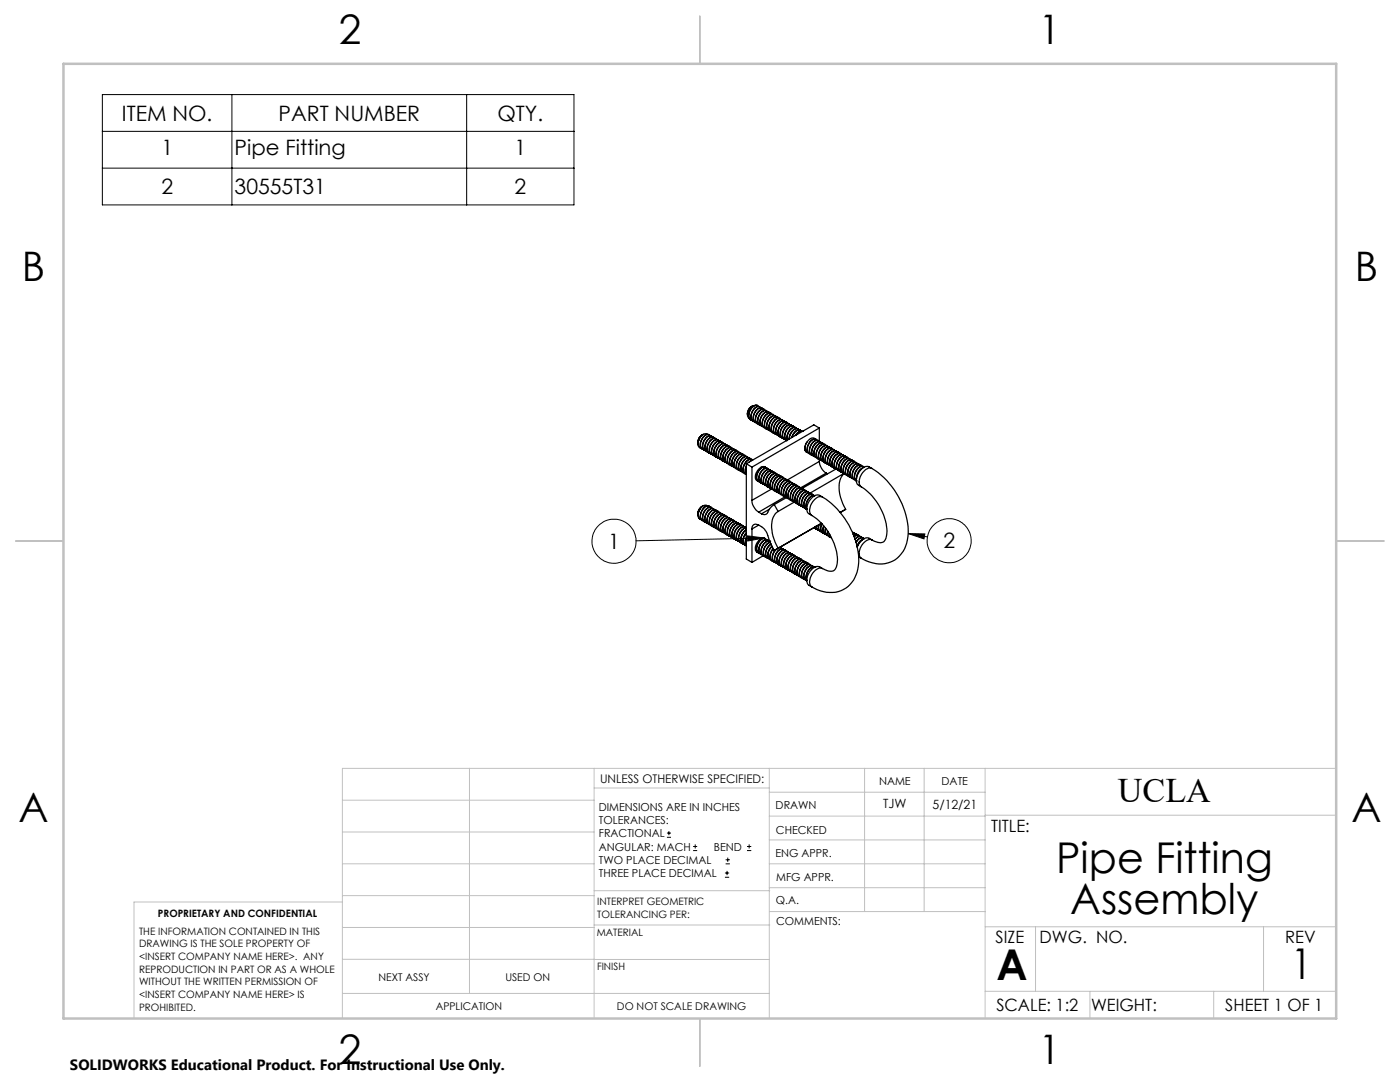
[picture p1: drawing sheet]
<svg xmlns="http://www.w3.org/2000/svg" width="279mm" height="216mm" viewBox="0 0 279 216" stroke-linecap="round" stroke-linejoin="round" font-family="sans-serif">
<g fill="none" stroke="#000" stroke-width=".2">
<path d="M20.4 18.9h94.1v22h-94.1zM46.3 18.9v22M93.1 18.9v22M20.4 26.2h94.1M20.4 33.5h94.1M149.2 106.9l3.3 .5-3.3 .5zM152.5 107.4l-25.6 .5M181.3 106.5h3.3l-.2 1zM181.3 106.5l3.8 .6M133.1 167.1h.8M133.1 166.2h.8M133.5 165.8v.9"/>
<path d="M138.3 169.7h.8M138.3 168.9h.8M138.7 168.5v.8M144.7 175h.8M144.7 174.2h.8M144.8 172.4h.9M144.8 171.6h.9M145.1 173.8v.8M145.2 171.1v.9M149.1 169.7h.8M149.1 168.9h.8M149.5 168.5v.8"/>
<circle cx="122.6" cy="108" r="4.4"/>
<circle cx="189.4" cy="107.9" r="4.4"/>
</g>
<g fill="none" stroke="#c0c0c0" stroke-width=".2">
<path d="M68.3 159.7h50.3M93.7 153.3v44.9M118.6 153.3v49.9M118.6 157.2h34.9M153.5 153.3v49.9M153.5 158.1h43.1M172.5 153.3v28.6M184.4 153.3v28.6M196.6 153.3v49.9M266.7 153.3h-198.4v49.9M68.3 178.7h50.3M68.3 172.4h50.3"/>
<path d="M68.3 166h50.3M68.3 180h-41.6v23.2M118.6 177.7h35M153.5 167.6h43.1M153.5 162.8h43.1M153.5 172.4h43.1M153.5 177.1h43.1M196.6 162.7h70.1M68.3 198.2h85.2M68.3 191.4l85.2 .1M68.3 185.1h50.3M118.6 184.6h35"/>
<path d="M153.6 181.9h43M196.6 197.8h70.1M196.6 184.9h70.1M206.7 184.9v12.9M217.5 197.8v5.4M242.2 197.8v5.4M252.2 184.9v12.9"/>
</g>
<path d="M139.7 3.2v9.5M3.1 107.9h9.6M266.7 107.9h9.5M139.7 203.2v9.6" fill="none" stroke="#c0c0c0" stroke-width=".25"/>
<path d="M12.7 12.7h254v190.5h-254z" fill="none" stroke="#c0c0c0" stroke-width=".5"/>
<path d="M181.3 106.5h3.3l-.2 1zM149.2 106.9l3.3 .5-3.3 .5z" fill="#000"/>
<g fill="none" stroke="#000" stroke-width=".25">
<path d="M139.3 88.6l.1 .4 .3 .4M139.6 87.5a1.53 1.53 0 0 0 .1 1.9h.2M139.6 87.3l-.2 .3-.1 .8M139.6 87.3l-.2 .7M139.6 87.5l-.3 1.1M140.1 86.8l-.5 .5M140.1 86.8a1.74 1.74 0 0 0-.8 1.5M140.1 86.8l-.1 .1a2.57 2.57 0 0 0-.7 1.7M140.4 86.6l-.3 .2M141.1 86.7a1.13 1.13 0 0 0-1.5 .8M141.5 86.7a1.45 1.45 0 0 0-1.7 1.4 1.36 1.36 0 0 0 .4 1.5M141.7 86.9l-.2-.2a1.33 1.33 0 0 0-1.4 1 1.41 1.41 0 0 0 .1 1.9l.2 .1"/>
<path d="M142 87h-.1a1.28 1.28 0 0 0-1.5 .9 1.52 1.52 0 0 0 .2 2M142.1 87.2l-.1-.2a1.89 1.89 0 0 0-1.7 2.5l.3 .4h.3M142.4 87.2a1.45 1.45 0 0 0-1.6 1.4 1.21 1.21 0 0 0 .3 1.5M142.4 87.2v.1M142.6 87.4l-.1-.1a1.33 1.33 0 0 0-1.5 1 1.41 1.41 0 0 0 .1 1.8l.2 .1M142.9 87.5h-.1a1.5 1.5 0 0 0-1.6 1.4 1.3 1.3 0 0 0 .3 1.5M143.1 87.7l-.2-.2a1.33 1.33 0 0 0-1.5 1 1.59 1.59 0 0 0 .1 1.9l.2 .1M143.3 87.8v-.1a1.92 1.92 0 0 0-1.7 2.6l.4 .4M143.5 87.9l-.2-.1a1.89 1.89 0 0 0-1.7 2.4l.4 .5h.2M143.8 88.1l-.1-.1a1.45 1.45 0 0 0-1.6 1.4 1.21 1.21 0 0 0 .3 1.5M143.9 88.2l-.1-.1a1.33 1.33 0 0 0-1.5 .9 1.41 1.41 0 0 0 .1 1.9l.2 .1M144.2 88.3a1.5 1.5 0 0 0-1.7 1.3 1.3 1.3 0 0 0 .4 1.6"/>
<path d="M144.4 88.5l-.2-.2a1.33 1.33 0 0 0-1.5 1 1.52 1.52 0 0 0 .2 1.9h.2M144.7 88.5h-.1a1.92 1.92 0 0 0-1.6 2.6l.3 .3M144.9 88.7l-.2-.2a1.89 1.89 0 0 0-1.7 2.5l.3 .4 .2 .1M145.1 88.8a1.45 1.45 0 0 0-1.7 1.3 1.12 1.12 0 0 0 .4 1.6M145.3 89l-.2-.2a1.33 1.33 0 0 0-1.4 1 1.41 1.41 0 0 0 .1 1.9l.2 .1M145.6 89.1l-.1-.1a1.86 1.86 0 0 0-1.6 2.6l.3 .4M145.7 89.3l-.1-.2a1.88 1.88 0 0 0-1.7 2.4l.1 .3 .4 .2M146 89.3a1.91 1.91 0 0 0-1.7 2.6l.4 .3M146.2 89.5l-.2-.2a1.9 1.9 0 0 0-1.7 2.1 .69 .69 0 0 0 .6 .9M146.5 89.6h-.1a.93 .93 0 0 0-1.1 .4 1.72 1.72 0 0 0-.2 2.5M146.6 89.8l-.1-.2a1.33 1.33 0 0 0-1.5 1 1.41 1.41 0 0 0 .1 1.9h.2M146.9 93.5h.1"/>
<path d="M146.9 89.9v-.1a1.28 1.28 0 0 0-1.5 1 1.52 1.52 0 0 0 .2 1.9M147.1 90l-.2-.1a1.89 1.89 0 0 0-1.7 2.4l.4 .4 .2 .1M147.3 90.1a1.45 1.45 0 0 0-1.6 1.3 1.21 1.21 0 0 0 .3 1.6M147.3 90.1h.1M147.5 90.3l-.1-.2a1.9 1.9 0 0 0-1.7 2.5l.1 .2 .4 .2M147.8 90.4v-.1a1.5 1.5 0 0 0-1.7 1.4 1.25 1.25 0 0 0 .4 1.5M148 90.6l-.2-.2a1.33 1.33 0 0 0-1.5 1 1.53 1.53 0 0 0 .1 1.8l.3 .1M148.3 90.6h-.1a1.28 1.28 0 0 0-1.5 1 1.6 1.6 0 0 0 .2 1.9M148.4 90.8l-.1-.2a1.89 1.89 0 0 0-1.7 2.5l.3 .4 .2 .1M148.7 90.9a1.45 1.45 0 0 0-1.7 1.3 1.21 1.21 0 0 0 .4 1.6M148.8 93.3v.4l.1 .4M148.9 91.1l-.2-.2a1.53 1.53 0 0 0-1.7 1.5 1.15 1.15 0 0 0 .4 1.4h.2"/>
<path d="M148.9 93.2a1.37 1.37 0 0 0 0 1.4M148.9 93a1.6 1.6 0 0 0 0 1.6M148.9 92.5v19l1.2 .7M148.9 92.5l1.2 .7M149.2 91.2l-.1-.1a1.5 1.5 0 0 0-1.6 1.4 1.25 1.25 0 0 0 .3 1.5M149.3 91.3l-.1-.1a1.33 1.33 0 0 0-1.5 .9 1.46 1.46 0 0 0 .1 1.9l.2 .1M149.6 91.4h-.1a1.92 1.92 0 0 0-1.6 2.6l.3 .3M149.8 91.6l-.2-.2a1.89 1.89 0 0 0-1.7 2.5l.3 .4h.3M150.1 91.7h-.1a1.45 1.45 0 0 0-1.6 1.3 1.12 1.12 0 0 0 .3 1.5M150.1 99.8a3 3 0 0 0 1.3 2.4M150.1 93.2v6.6M150.1 81a1.63 1.63 0 0 0-.9 1.7"/>
<path d="M150.1 91.9l-.7 .4M150.2 91.8l-.1-.1a1.33 1.33 0 0 0-1.5 1 1.41 1.41 0 0 0 .1 1.8l.2 .1M150.6 80.9a1.71 1.71 0 0 0-1.3 2.4l.2 .2M151 95.8l.2 .1M151.2 80.9a1.29 1.29 0 0 0-1.6 1 1.28 1.28 0 0 0 .2 1.9M151.3 81.1l-.1-.2a1.9 1.9 0 0 0-1.8 2.1l.1 .5 .5 .4M151.6 81.2a1.27 1.27 0 0 0-1.5 .9 1.34 1.34 0 0 0 .2 2M151.8 81.4l-.2-.2a1.45 1.45 0 0 0-1.6 1.4 1.21 1.21 0 0 0 .5 1.5M152.1 81.4a1.54 1.54 0 0 0-1.7 1.5 1.16 1.16 0 0 0 .3 1.4M152.3 81.6l-.2-.2a1.88 1.88 0 0 0-1.7 1.8 .91 .91 0 0 0 .6 1.2M152.5 81.7a1.7 1.7 0 0 0-1.7 1.5 1.04 1.04 0 0 0 .4 1.4M152.7 81.9l-.2-.2a1.5 1.5 0 0 0-1.6 1.3 1.19 1.19 0 0 0 .5 1.6"/>
<path d="M152.8 93.2h-.1a1.5 1.5 0 0 0-1.6 1.3 1.28 1.28 0 0 0 .3 1.6M152.9 93.4a.87 .87 0 0 0-1.5 .2 1.72 1.72 0 0 0-.4 2.3l.2 .1M152.9 85.6h.1M152.9 93.4l-.1-.2a1.33 1.33 0 0 0-1.5 1 1.53 1.53 0 0 0 .1 1.9l.2 .1M153 82a1.29 1.29 0 0 0-1.6 .9 1.3 1.3 0 0 0 .2 1.9M153.1 82.1l-.1-.1a1.49 1.49 0 0 0-1.7 1.3 1.21 1.21 0 0 0 .5 1.6M153.2 93.5h-.1a1.45 1.45 0 0 0-1.6 1.3 1.36 1.36 0 0 0 .3 1.6M153.4 93.7l-.2-.2a1.33 1.33 0 0 0-1.5 1 1.41 1.41 0 0 0 .1 1.8l.2 .1M153.4 82.2a1.54 1.54 0 0 0-1.7 1.5 1.11 1.11 0 0 0 .4 1.4M153.6 82.4l-.2-.2a1.88 1.88 0 0 0-1.7 1.8 .91 .91 0 0 0 .6 1.2M153.6 97.4h.1M153.7 93.7h-.1a1.86 1.86 0 0 0-1.4 2.9h.1"/>
<path d="M153.8 93.9l-.1-.2a1.89 1.89 0 0 0-1.7 2.5l.1 .2 .4 .3M153.9 82.5a1.27 1.27 0 0 0-1.5 .9 1.33 1.33 0 0 0 .1 1.9M154 97.6l-3.9 2.2M154 82.7l-.1-.2a1.45 1.45 0 0 0-1.6 1.3 1.11 1.11 0 0 0 .5 1.6M154.1 94a1.5 1.5 0 0 0-1.7 1.3 1.28 1.28 0 0 0 .4 1.6M154.1 94h.1M154.3 94.2l-.2-.2a1.33 1.33 0 0 0-1.5 1 1.22 1.22 0 0 0 .4 1.9M154.3 82.7a1.73 1.73 0 0 0-1.8 2.1l.1 .4 .3 .4M154.5 82.9l-.2-.2a1.89 1.89 0 0 0-1.7 2.1l.1 .5 .5 .4M154.6 94.3l-.3-.1a2.2 2.2 0 0 0-1.4 2.6l.3 .4M154.7 94.4l-.1-.1a1.33 1.33 0 0 0-1.5 1 1.59 1.59 0 0 0 .1 1.9h.2M154.8 83a1.54 1.54 0 0 0-1.8 1.5 1.11 1.11 0 0 0 .4 1.4"/>
<path d="M154.9 83.2l-.1-.2a1.91 1.91 0 0 0-1.7 2.6l.5 .3M155 94.5h-.1a1.86 1.86 0 0 0-1.3 2.9M155.2 94.7l-.2-.2a1.89 1.89 0 0 0-1.7 2.5l.3 .4h.3M155.2 83.3a1.27 1.27 0 0 0-1.5 .9 1.28 1.28 0 0 0 .2 1.9M155.4 98.4h.1M155.4 83.4l-.2-.1a1.45 1.45 0 0 0-1.6 1.3 1.19 1.19 0 0 0 .5 1.6M155.5 94.8h-.1a1.45 1.45 0 0 0-1.6 1.3 1.21 1.21 0 0 0 .3 1.5M155.6 94.9l-.1-.1a1.33 1.33 0 0 0-1.5 1 1.41 1.41 0 0 0 .1 1.8l.2 .1M155.7 83.5a1.73 1.73 0 0 0-1.8 2.1v.3l.4 .5M155.8 83.7l-.1-.2a1.89 1.89 0 0 0-1.8 2.1l.2 .5 .5 .4M155.9 95a1.86 1.86 0 0 0-1.7 2.6l.4 .3M156.1 95.2l-.2-.2a1.84 1.84 0 0 0-1.7 2.2 .69 .69 0 0 0 .6 .8"/>
<path d="M156.1 83.7a1.33 1.33 0 0 0-1.5 1 1.28 1.28 0 0 0 .2 1.9M156.1 83.7h.1M156.3 84l-.2-.3a1.91 1.91 0 0 0-1.6 2.7l.5 .3M156.4 95.3h-.1a1.92 1.92 0 0 0-1.6 2.6l.3 .3M156.5 95.5l-.1-.2a1.94 1.94 0 0 0-1.7 2.5l.3 .4h.2M156.6 84a1.27 1.27 0 0 0-1.6 1 1.28 1.28 0 0 0 .2 1.9M156.7 99.1l-5.3 3.1M156.7 84.2l-.1-.2a1.45 1.45 0 0 0-1.7 1.4 1.19 1.19 0 0 0 .5 1.6M156.7 99.2h.1M156.8 95.6l-.1-.1a1.45 1.45 0 0 0-1.6 1.4 1.33 1.33 0 0 0 .3 1.5M157 87.9h.1M157 95.7l-.2-.1a1.33 1.33 0 0 0-1.5 1 1.41 1.41 0 0 0 .1 1.8l.3 .1"/>
<path d="M157 84.3a1.27 1.27 0 0 0-1.5 .9 1.36 1.36 0 0 0 .1 2M157.2 95.8a1.28 1.28 0 0 0-1.5 1 1.41 1.41 0 0 0 .2 1.9M157.2 84.5l-.2-.2a1.84 1.84 0 0 0-1.7 2.1l.1 .5 .5 .3M157.2 95.8h.1M157.4 96l-.1-.2a1.86 1.86 0 0 0-1.7 2.5l.1 .2 .4 .2M157.5 84.5a1.36 1.36 0 0 0-1.6 1 1.28 1.28 0 0 0 .2 1.9M157.6 84.7l-.1-.2a1.95 1.95 0 0 0-1.8 2.2l.2 .4 .4 .4M157.7 96.1a1.5 1.5 0 0 0-1.7 1.3 1.28 1.28 0 0 0 .4 1.6M157.9 96.2l-.2-.1a1.9 1.9 0 0 0-1.7 2.1 .68 .68 0 0 0 .6 .8M157.9 84.8a1.29 1.29 0 0 0-1.5 1 1.28 1.28 0 0 0 .2 1.9M158.1 85l-.2-.2a1.49 1.49 0 0 0-1.6 1.3 1.19 1.19 0 0 0 .5 1.6M158.1 100h.1"/>
<path d="M158.2 96.3h-.1a1.45 1.45 0 0 0-1.6 1.4 1.29 1.29 0 0 0 .2 1.5M158.3 96.5l-.1-.2a1.33 1.33 0 0 0-1.5 1 1.41 1.41 0 0 0 .1 1.9l.2 .1-2.5 1.4M158.4 85.1a1.27 1.27 0 0 0-1.6 .9 1.47 1.47 0 0 0 .2 1.9M158.5 85.3l-.1-.2a1.84 1.84 0 0 0-1.8 2.1l.1 .4 .3 .3M158.6 96.6h-.1a1.28 1.28 0 0 0-1.4 .9 1.52 1.52 0 0 0 .1 2M158.7 96.8l-.1-.2a1.89 1.89 0 0 0-1.7 2.5l.1 .2 .4 .2M158.8 85.3a1.35 1.35 0 0 0-1.5 1 1.56 1.56 0 0 0-.2 1.5M159 85.5l-.2-.2a1.95 1.95 0 0 0-1.7 2.2l.1 .3M159 96.8a1.5 1.5 0 0 0-1.7 1.4 1.28 1.28 0 0 0 .4 1.5M159 96.8h.1M159.2 97l-.2-.1a1.35 1.35 0 0 0-1.4 .9 1.24 1.24 0 0 0 .3 2M159.3 85.6l-.1-.1a1.7 1.7 0 0 0-1.7 1.6v.5"/>
<path d="M159.4 85.8l-.1-.2a1.5 1.5 0 0 0-1.7 1.4l-.1 .6M159.5 97.1l-.3-.1a2.2 2.2 0 0 0-1.4 2.7l.3 .2M159.7 97.3l-.2-.2a1.33 1.33 0 0 0-1.5 1 1.53 1.53 0 0 0 .1 1.9h.3M159.7 85.8a1.27 1.27 0 0 0-1.5 1l-.2 .5M159.9 86l-.2-.2a1.49 1.49 0 0 0-1.6 1.5M159.9 97.4v-.1a1.28 1.28 0 0 0-1.5 1 1.52 1.52 0 0 0 .1 1.9M160.1 86.1h.1M160.1 97.5l-.2-.1a1.89 1.89 0 0 0-1.6 2.4l.3 .5h.2M160.1 86.1a1.27 1.27 0 0 0-1.2 .7M160.1 86.1a1.31 1.31 0 0 0-1.4 .8M160.4 97.6h-.1a1.45 1.45 0 0 0-1.6 1.4 1.21 1.21 0 0 0 .3 1.5M160.5 97.8l-.1-.2a1.33 1.33 0 0 0-1.5 1 1.41 1.41 0 0 0 .1 1.9h.2"/>
<path d="M160.6 89.3a.9 .9 0 0 0 .4 1M160.8 97.9a1.5 1.5 0 0 0-1.7 1.3 1.05 1.05 0 0 0 .4 1.6M161 98.1l-.2-.2a1.33 1.33 0 0 0-1.5 1 1.46 1.46 0 0 0 .2 1.9h.2M161.1 88.2l-.2 .2a1.32 1.32 0 0 0 .4 1.9M161.3 98.1h-.1a1.92 1.92 0 0 0-1.6 2.6l.3 .3M161.5 98.3l-.2-.2a1.89 1.89 0 0 0-1.7 2.5l.3 .4 .2 .1M161.7 98.4a1.45 1.45 0 0 0-1.6 1.3 1.12 1.12 0 0 0 .3 1.6M161.7 98.4h.1M161.9 98.6l-.2-.2a1.33 1.33 0 0 0-1.4 1 1.41 1.41 0 0 0 .1 1.9h.2M162.2 98.7l-.1-.1a1.45 1.45 0 0 0-1.6 1.4 1.23 1.23 0 0 0 .3 1.6M162.3 98.8l-.1-.1a1.33 1.33 0 0 0-1.5 1 1.41 1.41 0 0 0 .1 1.8l.2 .1a1.99 1.99 0 0 1 1.4-2.8l.2 .1M162.5 87.5l.1 .1"/>
<path d="M162.6 98.9a1.84 1.84 0 0 0-1.7 2.1l.1 .5M162.7 87.6a1.09 1.09 0 0 0-1.6 .6 1.44 1.44 0 0 0 0 2.1M162.9 87.7a1.29 1.29 0 0 0-1.6 .9 1.28 1.28 0 0 0 .2 1.9M163 87.8l-.2-.1a1.49 1.49 0 0 0-1.6 1.3 1.19 1.19 0 0 0 .5 1.6M163.3 87.9a1.27 1.27 0 0 0-1.5 1 1.3 1.3 0 0 0 .2 1.9M163.5 85.4v2.7l-.2-.2a1.45 1.45 0 0 0-1.6 1.4 1.21 1.21 0 0 0 .5 1.6M163.5 92.1a3 3 0 0 0 1.4 2.3M163.5 85.4l-1.1-.6-13.5 7.7M163.5 85.4l-13.4 7.8M163.5 92.1l-6.4 3.7M163.8 88.2a1.54 1.54 0 0 0-1.8 1.5 1.16 1.16 0 0 0 .4 1.4M163.9 88.4l-.1-.2a1.88 1.88 0 0 0-1.8 1.7 .91 .91 0 0 0 .6 1.2"/>
<path d="M164.1 99.2a15.4 15.4 0 0 1 7.2 13.7 5.6 5.6 0 0 1-8.3 4.7l-1-.5M164.1 99.2a1.55 1.55 0 0 0-2.4 .5 2.48 2.48 0 0 0-.4 2.7l.7 .5M164.1 99.2a2.03 2.03 0 0 0-2.2 1.5 1.7 1.7 0 0 0 .1 2.2M164.2 88.4h-.1a1.7 1.7 0 0 0-1.6 1.6 1.04 1.04 0 0 0 .3 1.3M164.4 88.6l-.2-.2a1.5 1.5 0 0 0-1.6 1.4 1.19 1.19 0 0 0 .5 1.6M164.6 88.7a1.27 1.27 0 0 0-1.5 .9 1.3 1.3 0 0 0 .2 2M164.8 88.9l-.1-.2a1.86 1.86 0 0 0-1.7 2.6l.5 .4v.4M164.9 94.4l.2 .1M164.9 94.4l-5.1 2.9M165.1 88.9a1.54 1.54 0 0 0-1.7 1.6 1.11 1.11 0 0 0 .4 1.3M165.3 89.1l-.2-.2a1.9 1.9 0 0 0-1.7 2.2l.1 .4 .5 .4M165.6 89.2h-.1a1.7 1.7 0 0 0-1.7 1.5 1.08 1.08 0 0 0 .4 1.4"/>
<path d="M165.7 89.4l-.1-.2a1.45 1.45 0 0 0-1.7 1.4 1.11 1.11 0 0 0 .5 1.5M166 89.5a1.73 1.73 0 0 0-1.8 2l.1 .4 .3 .5M166.2 89.6l-.2-.1a1.86 1.86 0 0 0-1.6 2.5l.5 .4M166.4 89.7a1.65 1.65 0 0 0-1.7 1.6 1.08 1.08 0 0 0 .4 1.3M166.4 89.7h.1M166.6 89.9l-.2-.2a1.97 1.97 0 0 0-1.6 2.6l.5 .4M166.8 93.6h.1M166.8 93.6l-6.7 3.9M166.9 90a1.27 1.27 0 0 0-1.5 .9 1.33 1.33 0 0 0 .1 2M167.1 90.2l-.2-.2a1.45 1.45 0 0 0-1.6 1.3 1.19 1.19 0 0 0 .5 1.6M167.4 90.2a1.29 1.29 0 0 0-1.6 1 1.3 1.3 0 0 0 .2 1.9M167.5 90.4l-.1-.2a1.89 1.89 0 0 0-1.8 2.2l.1 .4 .5 .4"/>
<path d="M167.8 90.5a1.36 1.36 0 0 0-1.5 1 1.28 1.28 0 0 0 .1 1.9M168 90.7l-.2-.2a1.9 1.9 0 0 0-1.7 2.1l.1 .5 .5 .4M168.2 90.8a1.27 1.27 0 0 0-1.5 .9 1.41 1.41 0 0 0 .1 1.9M168.4 90.9l-.2-.1a1.45 1.45 0 0 0-1.6 1.3 1.19 1.19 0 0 0 .5 1.6M168.5 94.5a4.1 4.1 0 0 0-.9 4.1l.6 1.8 .6 1.2M168.7 91a1.27 1.27 0 0 0-1.5 1 1.36 1.36 0 0 0 .1 1.9M168.8 91.2l-.1-.2a1.89 1.89 0 0 0-1.8 2.1l.2 .5 .5 .4M169.2 91.3a1.36 1.36 0 0 0-1.6 1 1.28 1.28 0 0 0 .2 1.9M169.3 91.5l-.1-.2a1.95 1.95 0 0 0-1.8 2.1l.1 .5 .5 .3M169.6 91.5a1.27 1.27 0 0 0-1.5 1 1.28 1.28 0 0 0 .1 1.9M169.8 91.7l-.2-.2a1.49 1.49 0 0 0-1.6 1.4 1.21 1.21 0 0 0 .5 1.6l-6.8 3.9M170 91.8a1.27 1.27 0 0 0-1.5 .9 1.3 1.3 0 0 0 .2 2"/>
<path d="M170.2 92l-.2-.2a1.88 1.88 0 0 0-1.7 1.8 .91 .91 0 0 0 .6 1.2M170.5 92.1l-.1-.1a1.7 1.7 0 0 0-1.7 1.6 1.08 1.08 0 0 0 .4 1.3M170.6 92.3l-.1-.3a1.95 1.95 0 0 0-1.8 2.2l.2 .5 .5 .3M170.9 96h.1M171 92.3a1.29 1.29 0 0 0-1.6 1 1.34 1.34 0 0 0 .2 1.9M171.1 92.5l-.2-.2a1.49 1.49 0 0 0-1.6 1.4 1.21 1.21 0 0 0 .5 1.6M171.4 92.6a1.27 1.27 0 0 0-1.5 .9 1.3 1.3 0 0 0 .1 2M171.6 92.8l-.2-.2a1.88 1.88 0 0 0-1.7 1.7 .91 .91 0 0 0 .6 1.2M171.8 92.9a1.27 1.27 0 0 0-1.5 .9 1.33 1.33 0 0 0 .2 1.9M171.9 97.2a11.2 11.2 0 0 1 5.1 9.6 1.35 1.35 0 0 1-.6 1.3 1.35 1.35 0 0 1-1.5 0l-.9-.4M172 93l-.2-.2a1.9 1.9 0 0 0-1.7 2.2l.1 .4 .5 .4M172.3 93.1h-.1a1.7 1.7 0 0 0-1.7 1.5 1.14 1.14 0 0 0 .4 1.4"/>
<path d="M172.4 93.3a2.09 2.09 0 0 0-1.4 2.2M172.4 93.3l-.1-.2a1.45 1.45 0 0 0-1.6 1.4 1.27 1.27 0 0 0 .2 1.5M174 93.5a15.4 15.4 0 0 1 7.2 13.6 5.6 5.6 0 0 1-8.3 4.8l-1-.5M174 93.5a1.45 1.45 0 0 0-2.3 .4 2.23 2.23 0 0 0-.4 2.9l.6 .4M174 93.5a1.9 1.9 0 0 0-2.2 1.3 1.77 1.77 0 0 0 .1 2.4M139.3 102.8l.2 .6 .2 .2M139.6 101.7a1.33 1.33 0 0 0 .3 2M139.6 101.5l-.3 .7v.5M139.6 101.5l-.2 .7M139.6 101.7l-.3 1.1M140.1 101.1l-.5 .4M140.1 101.1a1.57 1.57 0 0 0-.8 1.5"/>
<path d="M140.1 101.1a2.01 2.01 0 0 0-.8 1.7M140.4 100.9l-.3 .1M141.1 100.9l-.1-.1a1.28 1.28 0 0 0-1.4 .9M141.5 101a1.24 1.24 0 0 0-1.5 1 1.36 1.36 0 0 0 .2 1.9M141.7 101.2a.55 .55 0 0 0-.9-.1 1.87 1.87 0 0 0-.6 2.8h.2M142 101.2a1.36 1.36 0 0 0-1.6 1 1.28 1.28 0 0 0 .2 1.9M142.1 101.5a.55 .55 0 0 0-.8-.1 2.21 2.21 0 0 0-1 2.5l.5 .3M142.3 105.2h.1M142.4 101.5a1.27 1.27 0 0 0-1.5 1 1.28 1.28 0 0 0 .2 1.9M142.6 101.7a.56 .56 0 0 0-.9-.1 2.21 2.21 0 0 0-.9 2.5l.5 .4M142.9 101.8a1.27 1.27 0 0 0-1.5 .9 1.3 1.3 0 0 0 .1 2M143.1 102a.57 .57 0 0 0-1-.1 1.87 1.87 0 0 0-.6 2.8h.2"/>
<path d="M143.3 102a1.36 1.36 0 0 0-1.5 1 1.28 1.28 0 0 0 .2 1.9M143.5 102.2a.55 .55 0 0 0-.9 0 2.26 2.26 0 0 0-.9 2.4l.5 .4M143.7 105.9h.1M143.8 102.3a1.29 1.29 0 0 0-1.6 1 1.41 1.41 0 0 0 .1 1.8M143.9 102.5a.55 .55 0 0 0-.8-.1 1.92 1.92 0 0 0-.7 2.8h.2M144.2 102.6a1.27 1.27 0 0 0-1.5 .9 1.3 1.3 0 0 0 .2 1.9M144.4 102.8a.57 .57 0 0 0-.9-.1 2.33 2.33 0 0 0-.9 2.5l.5 .3M144.7 102.8a1.27 1.27 0 0 0-1.5 1 1.33 1.33 0 0 0 .1 1.9M144.9 103a.59 .59 0 0 0-1-.1 1.83 1.83 0 0 0-.6 2.8h.2M145.1 103.1v-.1a1.7 1.7 0 0 0-1.7 1.6 1.14 1.14 0 0 0 .3 1.3M145.3 103.3a.55 .55 0 0 0-.9-.1 1.92 1.92 0 0 0-.6 2.8h.2M145.6 103.3a1.29 1.29 0 0 0-1.6 1 1.3 1.3 0 0 0 .2 1.9"/>
<path d="M145.7 103.5a.59 .59 0 0 0-.8-.1 2.28 2.28 0 0 0-1 2.5l.5 .4M146 103.6a1.27 1.27 0 0 0-1.5 1 1.28 1.28 0 0 0 .2 1.9M146.2 103.8a.59 .59 0 0 0-.9-.1 2.26 2.26 0 0 0-.9 2.5l.5 .3M146.5 103.9l-.1-.1a1.64 1.64 0 0 0-1.7 1.6 1.22 1.22 0 0 0 .4 1.4M146.6 104a.55 .55 0 0 0-.9 0 1.87 1.87 0 0 0-.6 2.8h.2M146.9 104.1a1.55 1.55 0 0 0-1.7 1.5 1.11 1.11 0 0 0 .4 1.4M147.1 104.3a.58 .58 0 0 0-.9-.1 2.28 2.28 0 0 0-.9 2.5l.5 .3M147.3 104.4a1.65 1.65 0 0 0-1.7 1.5 1.08 1.08 0 0 0 .4 1.3M147.3 104.4h.1M147.5 104.6a.56 .56 0 0 0-.9-.1 2.21 2.21 0 0 0-.9 2.5l.5 .3M147.8 108.3h-.1a1.93 1.93 0 0 1 1.1-3h.1a2.12 2.12 0 0 0-1.4 2.7l.5 .3M147.8 104.6a1.27 1.27 0 0 0-1.5 1 1.34 1.34 0 0 0 .2 1.9"/>
<path d="M148 104.8a.59 .59 0 0 0-.9-.1 1.87 1.87 0 0 0-.6 2.8l.1 .1M148.3 104.9a1.38 1.38 0 0 0-1.6 .9 1.3 1.3 0 0 0 .2 2M148.4 105.1a.58 .58 0 0 0-.9-.1 2.33 2.33 0 0 0-.9 2.5l.5 .3M148.7 105.2a1.29 1.29 0 0 0-1.5 .9 1.28 1.28 0 0 0 .2 1.9M148.9 105.3a.55 .55 0 0 0-.9 0 2.21 2.21 0 0 0-.9 2.4l.4 .4M148.9 107.4v.2a1.42 1.42 0 0 0 0 1.2M148.9 106.4a1.78 1.78 0 0 0-.2 2.4l.2 .1M148.9 105.8a1.99 1.99 0 0 0-.7 2.7l.2 .1M148.9 105.7a2.22 2.22 0 0 0-.9 2.6l.2 .2M148.9 106.3a1.65 1.65 0 0 0-.2 2.5M148.9 107.3a1.4 1.4 0 0 0 0 1.6M150.1 105.6v6.6"/>
<path d="M151 110.1h.1M151.4 104.8a4 4 0 0 1 2.2 3.2l.9 1.9M151.4 104.8a.81 .81 0 0 0-.9-.1 .81 .81 0 0 0-.4 .9M151.4 102.2l.6 .3M151.4 104.8l-1.3 .8M151.8 110.6h.1M152.3 110.9l-2.2 1.3M152.4 107.4h.1M152.8 111.1h-.1a1.86 1.86 0 0 1 1-2.9 1.95 1.95 0 0 0-.9 3h.1M152.8 107.5a1.27 1.27 0 0 0-1.6 .9 1.28 1.28 0 0 0 .2 1.9M152.9 107.7a.84 .84 0 0 0-1.5 .2 1.72 1.72 0 0 0-.4 2.2l.2 .1M152.9 107.7a.59 .59 0 0 0-.9-.1 1.87 1.87 0 0 0-.6 2.8h.2"/>
<path d="M153.2 111.4h-.1a1.9 1.9 0 0 1 .8-2.8 2.04 2.04 0 0 0-.7 2.8h.2M153.2 107.7a1.29 1.29 0 0 0-1.5 1 1.52 1.52 0 0 0 .1 1.9M153.4 108l-.2-.3a1.86 1.86 0 0 0-1.6 2.6l.2 .3 .2 .1M153.6 101.6l-1.6 .9M153.6 108h.1M153.6 108a1.33 1.33 0 0 0-1.5 1 1.28 1.28 0 0 0 .2 1.9M153.7 108a1.5 1.5 0 0 0-1.7 1.4 1.17 1.17 0 0 0 .5 1.5M154.1 109a1.91 1.91 0 0 0-.5 2.6v.1M154.1 109l-.2 .3a1.78 1.78 0 0 0-.3 2.4h.2M154.3 109.5a2.29 2.29 0 0 0-.5 2.1l.5 .4M154.3 109.4a1.88 1.88 0 0 0-.3 2.5h.1M154.5 100.7a3.9 3.9 0 0 0-1.5 1.8l-.4 .2-.6-.2"/>
<path d="M154.5 100.7l.8 1.4M154.8 109.7a1.58 1.58 0 0 0-.2 2.5M155 109.6a2.24 2.24 0 0 0-.7 2.3l.4 .3M155.3 102.1a3.9 3.9 0 0 0-1.2 4.3l.6 1.8 .6 1.2-.8 .5M155.4 112.7h.1M155.5 109.3h.4l.2 .2M155.6 109.2l.3 .1M156.4 109.6a1.27 1.27 0 0 0-1.6 .9 1.33 1.33 0 0 0 .2 1.9M156.5 109.7a.55 .55 0 0 0-.9 0 1.83 1.83 0 0 0-.6 2.7l.2 .1M156.8 109.8h-.1a1.7 1.7 0 0 0-1.7 1.5 1.14 1.14 0 0 0 .4 1.4M157 110a.55 .55 0 0 0-.9-.1 1.92 1.92 0 0 0-.7 2.8h.2M157.2 110.1a1.54 1.54 0 0 0-1.7 1.5 1.11 1.11 0 0 0 .4 1.4"/>
<path d="M157.4 110.3a.59 .59 0 0 0-.9-.1 2.28 2.28 0 0 0-.9 2.5l.5 .3M157.7 110.3a1.27 1.27 0 0 0-1.5 1 1.28 1.28 0 0 0 .2 1.9M157.9 110.5a.59 .59 0 0 0-.9 0 1.83 1.83 0 0 0-.6 2.7h.1M158.2 110.6a1.73 1.73 0 0 0-1.8 2.1l.1 .6 .3 .2M158.3 110.8a.55 .55 0 0 0-.9-.1 2.3 2.3 0 0 0-.9 2.5l.3 .3h.2M158.5 100.2l-3.2 1.9M158.5 100.2l.1 .1M158.6 110.8a1.55 1.55 0 0 0-1.8 1.6 1.11 1.11 0 0 0 .4 1.3M158.7 111.1a.58 .58 0 0 0-.8-.2 2.28 2.28 0 0 0-.9 2.6l.4 .3M159 111.1a1.65 1.65 0 0 0-1.7 1.5 1.08 1.08 0 0 0 .4 1.4M159 111.1h.1M159.2 111.3a.59 .59 0 0 0-.9-.1 2.26 2.26 0 0 0-.9 2.5l.5 .3"/>
<path d="M159.5 111.4a1.27 1.27 0 0 0-1.5 .9 1.36 1.36 0 0 0 .1 2M159.7 111.5a.59 .59 0 0 0-1 0 1.87 1.87 0 0 0-.5 2.8h.1M159.9 111.6a1.55 1.55 0 0 0-1.7 1.5 1.06 1.06 0 0 0 .4 1.4M160.1 111.8a.55 .55 0 0 0-.9 0 1.93 1.93 0 0 0-.6 2.7h.2M160.4 111.9a1.29 1.29 0 0 0-1.5 1 1.28 1.28 0 0 0 .1 1.9M160.5 112.1a.55 .55 0 0 0-.8-.1 2.21 2.21 0 0 0-1 2.5l.5 .3M160.8 112.1a1.27 1.27 0 0 0-1.5 1 1.3 1.3 0 0 0 .2 1.9M161 112.3a.59 .59 0 0 0-.9 0 2.3 2.3 0 0 0-.9 2.4l.5 .4M161.2 112.4a1.65 1.65 0 0 0-1.6 1.5 1.16 1.16 0 0 0 .3 1.4M161.2 112.4h.1M161.4 112.6a.55 .55 0 0 0-.9-.1 1.83 1.83 0 0 0-.6 2.8h.2M161.7 112.7v-.1a1.7 1.7 0 0 0-1.7 1.6 1.04 1.04 0 0 0 .4 1.3"/>
<path d="M161.9 112.9a.55 .55 0 0 0-.9-.1 2.21 2.21 0 0 0-.9 2.5l.5 .3M162 102.9a11.2 11.2 0 0 1 5.1 9.6 1.44 1.44 0 0 1-.8 1.4 1.44 1.44 0 0 1-1.6-.2l-.6-.2M162.1 112.9a1.65 1.65 0 0 0-1.7 1.5 1.11 1.11 0 0 0 .4 1.4M162.1 112.9h.1M162.3 113.1a.56 .56 0 0 0-.8-.1 2.25 2.25 0 0 0-1 2.5l.5 .4M162.4 105.3h.1M162.4 105.3l.2 .1M162.5 105.2l.3 .4M162.6 105.2l.5 .4M162.6 113.2h.1M162.6 113.2a1.65 1.65 0 0 0-1.7 1.5l-.1 .6 .2 .6M162.6 113.2a1.92 1.92 0 0 0-1.6 2.6"/>
<path d="M162.8 105l.2 .5 .3 .3M162.9 105v.1a.69 .69 0 0 0 .6 .8M163.4 104.7a1.14 1.14 0 0 0 .4 1.4M163.4 104.7v.1a.99 .99 0 0 0 .6 1.4M163.9 104.4l-9.4 5.5M164 104.5a1.44 1.44 0 0 0 .2 1.9M164 104.5a1.38 1.38 0 0 0 .2 1.8l.2 .1M164.1 113.5a1.41 1.41 0 0 0-2.2 .2 2.55 2.55 0 0 0-.6 3l.7 .4M164.1 113.5a2.03 2.03 0 0 0-2.2 1.5 1.66 1.66 0 0 0 .1 2.1M164.4 105l-.1 .1a1.36 1.36 0 0 0 .3 1.5M164.4 105a1.04 1.04 0 0 0 .5 1.6M164.7 105.4a1.21 1.21 0 0 0 .4 1.5"/>
<path d="M164.8 105.4l-.1 .2a1.06 1.06 0 0 0 .6 1.3M165.1 105.9a1.04 1.04 0 0 0 .4 1.2M165.2 106a.86 .86 0 0 0 .6 1.2M165.6 106.6l.1 .5 .2 .3M167.7 102.2l1.1-.6zM170.5 106.3h-.4l.6 .2M171 106.6l-.3-.1-.4 .1h.7l.1 .2M171.3 106.8a.76 .76 0 0 0-.8 .2M171.3 111.1l.6 .3M171.3 106.8h.1M171.6 107l-.5-.2-.6 .3M171.8 107.1l-.5-.1-.7 .6"/>
<path d="M172 107.3l-.2-.2a1.07 1.07 0 0 0-1.1 .5M172.3 107.6l-.3 .1a2.3 2.3 0 0 0-.9 1.4M172.3 107.4l-.1-.1a1.18 1.18 0 0 0-1.3 .9M172.4 107.5a2.09 2.09 0 0 0-1.4 1.5M172.4 107.5a1.13 1.13 0 0 0-1.5 .8M174 107.7a1.45 1.45 0 0 0-2.3 .4l-.6 1.1M174 107.7a1.9 1.9 0 0 0-2.2 1.4 1.76 1.76 0 0 0 .1 2.3"/>
</g>
<g font-size="8.5">
<text x="210.8" y="174.2">Pipe Fitting</text>
<text x="213.6" y="182.3">Assembly</text>
<text x="198.9" y="195.5">A</text>
<text x="257.6" y="195.4">1</text>
</g>
<g font-size="8.1">
<text x="67.6" y="8.9">2</text>
<text x="207.3" y="8.9">1</text>
<text x="4.4" y="56.1">B</text>
<text x="270.4" y="56.1">B</text>
<text x="3.7" y="164.1">A</text>
<text x="269.7" y="164.1">A</text>
<text x="67.6" y="212.4">2</text>
<text x="207.3" y="212.4">1</text>
</g>
<text font-size="6.9" x="223.1" y="160.1">UCLA</text>
<g font-size="4.2">
<text x="24.3" y="24.1">ITEM NO.</text>
<text x="55.6" y="24.1">PART NUMBER</text>
<text x="99.3" y="24.1">QTY.</text>
<text x="32.2" y="31">1</text>
<text x="46.8" y="31">Pipe Fitting</text>
<text x="102.7" y="31">1</text>
<text x="32.2" y="38.7">2</text>
<text x="46.8" y="38.7">30555T31</text>
<text x="102.7" y="38.7">2</text>
<text x="121.4" y="109.5">1</text>
<text x="188.3" y="109.4">2</text>
</g>
<g font-size="3.4">
<text x="197.8" y="166">TITLE:</text>
<text x="198.7" y="188.1">SIZE</text>
<text x="207.5" y="188.1">DWG. NO.</text>
<text x="256.5" y="188.2">REV</text>
<text x="198.8" y="201.7">SCALE: 1:2</text>
<text x="217.7" y="201.8">WEIGHT:</text>
<text x="244.5" y="201.7">SHEET 1 OF 1</text>
</g>
<text font-size="3" x="14" y="213.5">SOLIDWORKS Educational Product. For Instructional Use Only.</text>
<g font-size="2.5">
<text x="176.2" y="161.3">TJW</text>
<text x="186.1" y="161.4">5/12/21</text>
</g>
<text font-size="2.4" x="119.8" y="156.2">UNLESS OTHERWISE SPECIFIED:</text>
<g font-size="2.2">
<text x="119.5" y="161.8">DIMENSIONS ARE IN INCHES</text>
<text x="154.8" y="161.4">DRAWN</text>
<text x="175.4" y="156.6">NAME</text>
<text x="187.9" y="156.7">DATE</text>
<text x="119.5" y="164.4">TOLERANCES:</text>
<text x="119.5" y="167.1">FRACTIONAL</text>
<text x="154.9" y="166.3">CHECKED</text>
<text x="119.5" y="169.7">ANGULAR: MACH</text>
<text x="119.5" y="172.4">TWO PLACE DECIMAL</text>
<text x="142.5" y="169.7">BEND</text>
<text x="154.8" y="171">ENG APPR.</text>
<text x="119.5" y="175">THREE PLACE DECIMAL</text>
<text x="154.9" y="175.7">MFG APPR.</text>
<text x="154.9" y="180.4">Q.A.</text>
<text x="154.9" y="184.6">COMMENTS:</text>
</g>
<g font-size="2.1">
<text x="75.5" y="195.7">NEXT ASSY</text>
<text x="100.9" y="195.7">USED ON</text>
<text x="86.9" y="201.5">APPLICATION</text>
<text x="123.1" y="201.6">DO NOT SCALE DRAWING</text>
</g>
<g font-size="2">
<text x="31.5" y="182.9">PROPRIETARY AND CONFIDENTIAL</text>
<text x="119.2" y="180.6">INTERPRET GEOMETRIC</text>
<text x="119.2" y="183.1">TOLERANCING PER:</text>
<text x="27.8" y="186.5">THE INFORMATION CONTAINED IN THIS</text>
<text x="27.8" y="189">DRAWING IS THE SOLE PROPERTY OF</text>
<text x="27.8" y="191.6">&lt;INSERT COMPANY NAME HERE&gt;. ANY</text>
<text x="119.1" y="186.7">MATERIAL</text>
<text x="27.8" y="194.1">REPRODUCTION IN PART OR AS A WHOLE</text>
<text x="27.8" y="196.6">WITHOUT THE WRITTEN PERMISSION OF</text>
<text x="119.1" y="193.5">FINISH</text>
<text x="27.8" y="199.1">&lt;INSERT COMPANY NAME HERE&gt; IS</text>
<text x="27.8" y="201.7">PROHIBITED.</text>
</g>
</svg>
